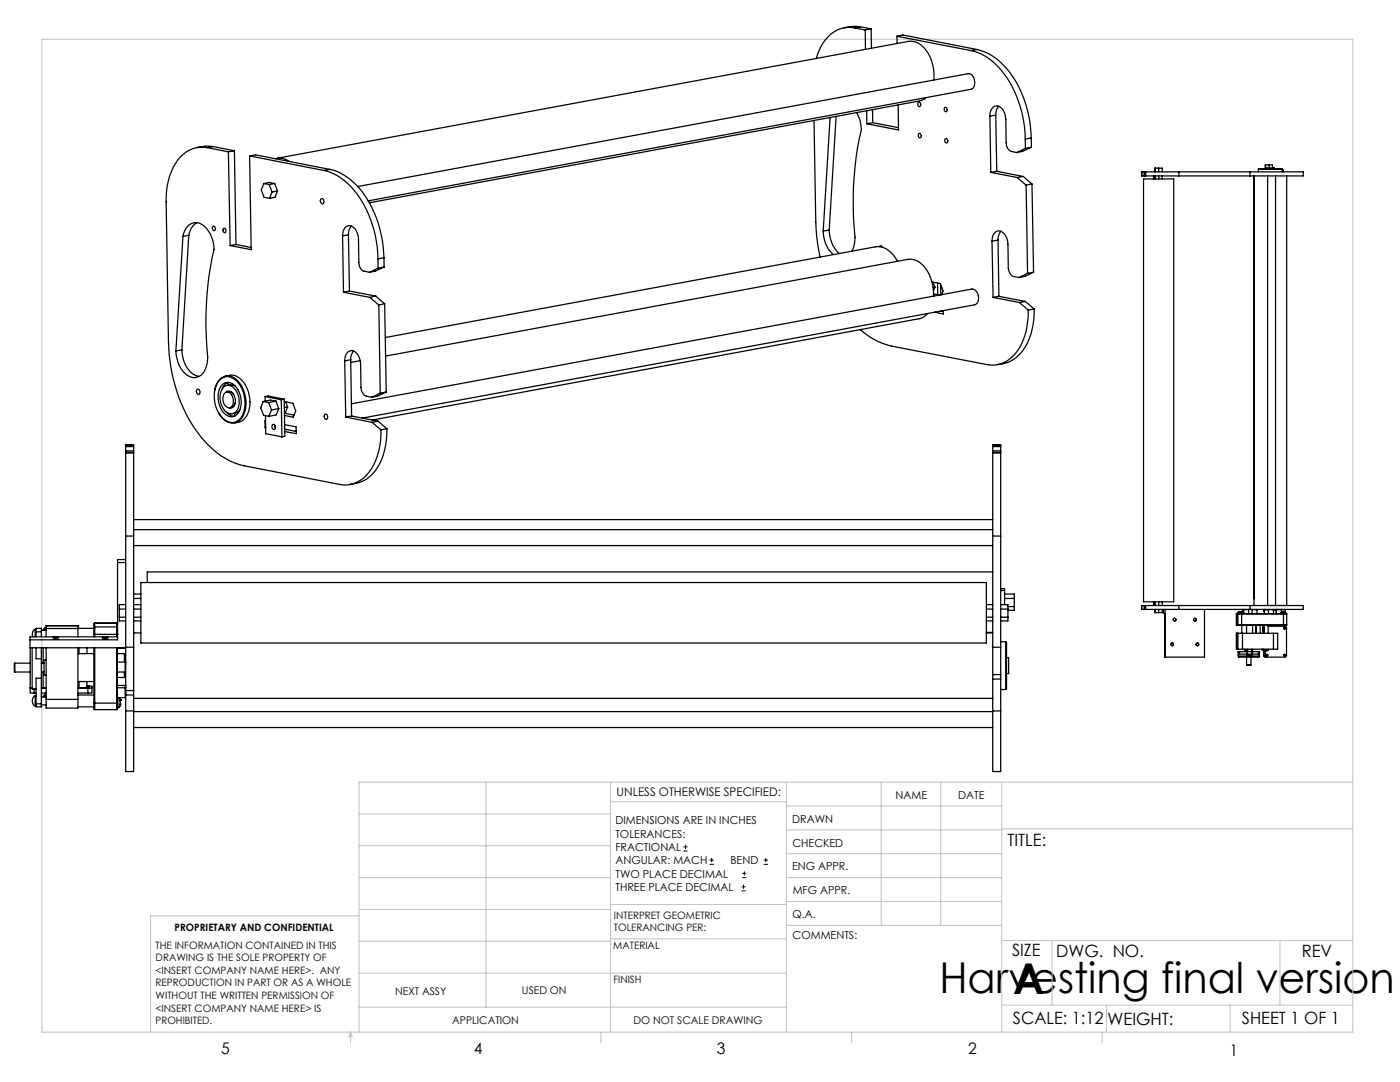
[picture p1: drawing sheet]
<svg xmlns="http://www.w3.org/2000/svg" width="279mm" height="216mm" viewBox="0 0 279 216" stroke-linecap="round" stroke-linejoin="round" font-family="sans-serif">
<g fill="none" stroke="#000" stroke-width=".2">
<path d="M136.4 169.8h.8M136.4 169h.8M136.8 168.6v.8M141.6 172.5h.9M141.6 171.6h.9M142 171.2v.8M148 177.8h.8M148 177h.8M148.1 175.1h.8M148.1 174.3h.8M148.4 176.5v.8M148.6 173.9v.8"/>
<path d="M152.4 172.5h.8M152.4 171.6h.8M152.8 171.2v.8"/>
</g>
<g fill="none" stroke="#c0c0c0" stroke-width=".2">
<path d="M8.4 7.8h261.6v198.2h-261.6zM97 156.1v44.9M121.8 156.1v49.9M121.8 160h35.2M157 156.1v49.9M175.9 156.1v28.5M187.7 156.1v28.5M199.9 156.1v49.9M270 156.1h-198.4v49.9M71.6 175.1h50.2M71.6 168.8h50.2M71.6 162.4h50.2"/>
<path d="M157 170.4h42.9M157 165.6h42.9M157 160.8h42.9M157 175.1h42.9M157 179.9h42.9M199.9 165.4h70.1M71.6 194.2h85.4M71.6 187.8h50.2M71.6 181.5h50.2M71.6 182.7h-41.5v23.3M121.8 187.3h35.2M121.8 180.5h35.2"/>
<path d="M157 184.6h42.9M199.9 187.7h70.1M210 187.7v12.9M255.4 187.7v12.9M70 206v2.1M70 206l.3 .8h-.7zM71.6 201h85.4M119.9 206v2.1M170 206v2.1M199.9 200.6h70.1M220 206v2.1M220.8 200.6v5.4"/>
<path d="M245.5 200.6v5.4"/>
</g>
<g fill="none" stroke="#000" stroke-width=".25">
<path d="M170.6 5.6a6.1 6.1 0 0 0-6.5 3.1l-.8 1.7-.4 1.3M170.6 5.6l2.1 .4M171.7 5.4a7.3 7.3 0 0 0-3.2 .1M171.7 5.4l-1.1 .2M171.7 5.4l2.1 .4M172.7 6v3.8M173.8 5.8l-1.1 .2M173.8 5.8l.1 3.8M179 7.2v1.5M179 7.2l14.8 2.9M179 7.2l1.2-.2 14.8 2.9M184.8 19.5l-.7 .5-.6 .1-109.8 20.4"/>
<path d="M186.4 15.9a7.8 7.8 0 0 0-3.3-7.4l-1-.2h-.8l-125.9 23.3M193.8 10.1a11.9 11.9 0 0 1 7.2 5.6 23.4 23.4 0 0 1 3.6 12.1M195 9.9a11.8 11.8 0 0 1 7.2 5.6 22.9 22.9 0 0 1 3.6 12M195 9.9l-1.2 .2M41.4 29.5a6.3 6.3 0 0 0-6.9 3.9 14.7 14.7 0 0 0-1.3 6.9l.4 28a30.6 30.6 0 0 0 8 20.6 14.5 14.5 0 0 0 7.2 4.1l19 3.7a6.3 6.3 0 0 0 6.8-4l.7-1.8a14.3 14.3 0 0 0 .7-5.1M41.4 29.5l4.2 .8M42.5 29.2a6.8 6.8 0 0 0-3.2 .3M42.5 29.2l-1.1 .3M42.5 29.2l4.3 .9M45.6 30.3l.3 18.7M46.8 30.1l-1.2 .2M46.8 30.1l.3 18.7"/>
<path d="M49.8 31.1l.3 18.7-4.2-.8M49.8 31.1l14.8 2.9M49.8 31.1l1.2-.2 14.8 2.9M52.7 36.6l-.6 1.3 .6 1.5 1.1 .2M52.7 36.6l1 .2M52.7 36.6l1.1-.2 1 .2M53.7 36.8l.6 1.5M54.3 38.3l-.5 1.3M54.8 36.6l-1.1 .2M54.8 36.6l.6 1.5M55 31.7l.2-.1a3.2 3.2 0 0 1 2.5 .6M55.4 38.1l-.5 1.3-1.1 .2"/>
<path d="M55.4 38.1l-1.1 .2M64 39.7a.5 .5 0 0 1 .6 .4 .5 .5 0 0 1-.3 .6l-.3-.4zM64.6 34a12.9 12.9 0 0 1 8.4 7.5 23.3 23.3 0 0 1 2.4 10.1M65.8 33.8a12.3 12.3 0 0 1 7.8 6.5 24 24 0 0 1 3 11.1M65.8 33.8l-1.2 .2M71.4 37.2l121.8-22.5a1.68 1.68 0 0 1 1.3 2.3 .98 .98 0 0 1-.7 .8l-120.3 22.3M162.5 24l.3 20.3 .4 4.2 .5 2.8M165.7 23.4l-1.4 22.7M166.9 23.2l-1.4 22.7M171 22.4l.1 .2a6.1 6.1 0 0 1 .4 5.1 69.6 69.6 0 0 0-.9 20.3l-.2 1.2-.4 .9M173 22.1v2.6M174.1 21.9l.1 2.6"/>
<path d="M174.2 24.5l-1.2 .2M174.2 24.5l5.1 1M179.2 20.9l.1 5-6.3-1.2M183.2 20.5a.42 .42 0 0 1 .5 .3 .42 .42 0 0 1-.3 .5l-.2-.3zM183.3 26.7a.43 .43 0 0 1 .6 .2 .43 .43 0 0 1-.2 .6l-.4-.2zM188.5 21.5a.4 .4 0 0 1 .5 .3 .4 .4 0 0 1-.4 .5l-.2-.5zM188.6 27.7a.44 .44 0 0 1 .6 .3 .44 .44 0 0 1-.3 .5l-.3-.3zM197.6 23.2a1.65 1.65 0 0 1 1.5-2.1 2.71 2.71 0 0 1 1.6 2.7l.1 4.7a1.72 1.72 0 0 0 1.1 1.7l1 .2M197.6 23.2l.1 11.2M197.7 34.4l5.3 1M198.7 23l-1.1 .2M198.7 23l.2 11.2"/>
<path d="M198.9 34.2l-1.2 .2M198.9 34.2l5.3 1M199.3 21.2l-.5 .9-.1 .9M203 35.4l1.8 1.5M204.2 35.2l-1.2 .2M204.2 35.2l1.8 1.5M204.6 27.8v1.8M204.6 29.6l-1.7 .8M204.8 36.9l.3 17.6M205.8 27.5l-1.2 .3M205.8 27.5v1.9M205.8 29.4l-1.2 .2"/>
<path d="M205.8 29.4l-1.7 .8-1.2 .2M206 36.7l-1.2 .2M206 36.7l.3 17.6M227.9 34.3v.8M228.2 35.7h6v84.4h-6zM228.4 34.3v.8M228.5 34.3v.8M228.6 34.3h6.7M228.6 35.1h6.7M228.6 34.3h-.8v.8h.8M228.6 34.3v.8M230.2 35.1v.6"/>
<path d="M230.5 34.3v-.8h1.5v.8M230.5 35.1v.6M230.5 33.5v.8M231.2 33.5v.8M231.2 35.1v.6M232 35.1v.6M235.3 34.3v.8M235.3 34.3h14.2M235.3 35.1h14.2M249.5 34.3h10.6v.8h-10.6M249.5 34.3v.8M250.2 35.1l.1 84.4"/>
<path d="M250.3 35.1v85.7M251.1 33.8h4.8M251.1 33.8v.5M252.6 32.9v.8M252.7 33.7v-.2h1.6v.2M253 35.1v85.7M253.3 32.9v.6M254 33.5v-.6h-1.5v.8M254.6 35.1v85.7M255.9 33.8v.5M255.9 33.9h.2v.4M256.8 35.1v85.7"/>
<path d="M36.5 47.2a2.77 2.77 0 0 1 3-2.8 5.4 5.4 0 0 1 3.2 5.3 70.5 70.5 0 0 0-1.3 22.2 3.4 3.4 0 0 1-2.4 3.5 4 4 0 0 1-3.6-3.5l-.3-1.9M36.5 47.2l-1.4 22.8M37.7 47l-1.2 .2M37.7 47l-1.4 22.8M39.3 44.4l-.3 .2a3.5 3.5 0 0 0-1.3 2.4M42.5 45.1a.42 .42 0 0 1 .5 .4 .42 .42 0 0 1-.4 .5l-.2-.5zM44.7 45.5a.42 .42 0 0 1 .4 .4 .42 .42 0 0 1-.4 .5l-.2-.5zM47.1 48.8l-1.2 .2M47.1 48.8l3 .6M68.4 47.1a1.6 1.6 0 0 1 1.5-2.1 2.62 2.62 0 0 1 1.6 2.7l.1 4.7a1.72 1.72 0 0 0 1.1 1.7l1 .2M68.4 47.1l.1 11.2M68.5 58.3l5.3 1"/>
<path d="M69.5 46.8l-1.1 .3M69.5 46.8l.2 11.3M69.7 58.1l-1.2 .2M69.7 58.1l5.3 1M70.1 45.1l-.5 .9-.1 .8M73.8 59.3l1.8 1.6M75 59.1l-1.2 .2M75 59.1l1.8 1.5M75.4 51.6l.1 1.9M75.5 53.5l-1.8 .8M76.6 51.4l-1.2 .2M76.6 51.4l.1 1.9"/>
<path d="M76.7 53.3l-1.2 .2M76.7 53.3l-1.8 .8-1.2 .2M164.3 46.1a6.2 6.2 0 0 0 2 4.7M165.5 45.9a6.4 6.4 0 0 0 2 4.7M165.5 45.9l-1.2 .2M175.5 49.2l.3-.2 .2 .3M179.1 52.1a4.8 4.8 0 0 0-4.2-2.9l-98 18.1M186 56.3l1.6 .3 .6 1.5-.3 .7M186.2 56.3l.4 1M186.3 58.6l1.2 .3M186.4 59.1a8.7 8.7 0 0 0-2.9-6.8 3.3 3.3 0 0 0-2.3-.5l-104.2 19.2M186.6 57.3l-.3 .8"/>
<path d="M186.6 57.3l-.4 .1M187.1 56.5v2.3M187.7 56.7v2.1M187.8 56.9v.5h.2M198 48.1a1.56 1.56 0 0 1 1.8-1.9l.9 .8 .4 1.3 .1 5.1a1.85 1.85 0 0 0 1.1 1.8l1 .2M198 48.1l.2 11.2M198.2 59.3l5.2 1.1M199.2 47.9l-1.2 .2M199.2 47.9l.2 11.2M199.4 59.1l-1.2 .2M199.4 59.1l5.2 1M199.8 46.1l-.5 .9-.1 .9"/>
<path d="M205.1 54.5l-1.8 .9M206.3 54.3l-1.2 .2M206.3 54.3l-1.8 .8-1.2 .3M36.3 69.8a5.7 5.7 0 0 0 2.6 5.1l.8 .2M36.3 69.8l-1.2 .2M39.3 77.8a.5 .5 0 0 1 .6 .3 .5 .5 0 0 1-.3 .6l-.4-.4zM42.9 77.9a3.1 3.1 0 0 1 2.5-2.9 4 4 0 0 1 3.3 3.1 5.8 5.8 0 0 1-.7 5.6 2.53 2.53 0 0 1-4-.8l-.3-.4M43.8 75.9a2.28 2.28 0 0 1 3.6 .3 6.4 6.4 0 0 1 .6 7.2 2.37 2.37 0 0 1-3.9-.3 6.4 6.4 0 0 1-.6-6.8zM44.4 76.7a1.84 1.84 0 0 1 2.8 .6 4.3 4.3 0 0 1-.1 5.6 2.1 2.1 0 0 1-3-1.4 4.2 4.2 0 0 1 .3-4.8zM44.7 77.2a1.68 1.68 0 0 1 2.5 .9 3.4 3.4 0 0 1-.4 4.3 1.77 1.77 0 0 1-2.5-1.3 3.6 3.6 0 0 1 .4-3.9zM44.7 76.9v.3M44.8 78.5a.95 .95 0 0 1 1-.2 .95 .95 0 0 1 .6 .8 1.57 1.57 0 0 1-.6 2.3 1.8 1.8 0 0 1-1-2.9z"/>
<path d="M45 75a3.2 3.2 0 0 1 4.1 2.1 5.8 5.8 0 0 1-.5 6.6 3 3 0 0 1-1.8 .7M45.1 78.3a1.16 1.16 0 0 1 1.2-.1 1.16 1.16 0 0 1 .6 1.1 1.55 1.55 0 0 1-.9 2.2l-.4-.1M45.2 78.2h.8l.6 .5M45.3 76.9a1.86 1.86 0 0 1 1.7 .2M45.5 76.3l-.8 .6-.4 .7M45.5 76.3l.1 .5M46.5 76.7v.2M52.9 79.1l3.2 .7M52.9 79.1v.9M52.9 79.1l.6-.1 3.2 .7M56.1 79.8l.2 7.4M56.7 79.7l.1 7.4-.5 .1"/>
<path d="M56.7 79.7l-.6 .1M68.8 72a1.64 1.64 0 0 1 1.5-2 2.62 2.62 0 0 1 1.7 2.6v4.7a1.85 1.85 0 0 0 1.1 1.8l1.1 .2M68.8 72l.2 11.2M70 71.8l-1.2 .2M70 71.8l.2 11.2M70.6 70.1l-.5 .8-.1 .9M71.9 72l-1.9 .3M75.6 60.9l.3 17.6M75.9 78.5l-1.7 .8M76.8 60.6l-1.2 .3M76.8 60.6l.3 17.6M77.1 78.2l-1.2 .3"/>
<path d="M77.1 78.2l-1.7 .9-1.2 .2M185.1 62.5a2.62 2.62 0 0 1-1.7 1.1l-109.1 20.2M187.7 62.1l.6 .1M187.8 62.1h.1M188.3 61.9v.8l-1.8-.4M203.4 60.4l1.8 1.5M204.6 60.1l-1.2 .3M204.6 60.1l1.8 1.6M205.2 61.9a12.4 12.4 0 0 1-3.4 9.5 5.6 5.6 0 0 1-4.9 1.3l-19.8-3.9a14 14 0 0 1-5.4-3M206.4 61.7a12.4 12.4 0 0 1-3.4 9.5 6.8 6.8 0 0 1-4 1.6M206.4 61.7l-1.2 .2M25.1 90.4v16.6"/>
<path d="M25.1 90.4v-1.6h1.6v1.6M25.1 90.4h1.6M25.1 90.3h1.6M25.1 90h1.6M25.1 89.1h1.6M25.1 88.8h1.6M26.7 90.4v16.6M45.2 82.3l.7 .5 .8 .3M45.5 82.5h.4M45.9 82.5l.1 .3M46.9 82.5v.5M47 80.4l-.4 .7-.8 .3"/>
<path d="M47.9 81.7a1.53 1.53 0 0 1-1.5 .8M52.5 80.1l-.5 1.3 .6 1.5 1.1 .2M52.5 80.1l1.1 .2M53 82.9v3.6l3.3 .7M53 84h-.1v1.3h.1M53.6 80.3l.6 1.5M54.2 81.8l-.5 1.3M54.4 84.8a.5 .5 0 0 1 .6 .3 .5 .5 0 0 1-.4 .6l-.3-.4zM54.9 84.9l.1 .5M54.9 85.3h.1M55.1 80l.5 1.5M55.1 80l-1.1-.2-1.5 .3"/>
<path d="M55.1 80l-1.5 .3M55.6 81.5l-.5 1.3-1.4 .3M55.6 81.5l-1.4 .3M56.7 80.2l1.8 .3 .5 1.5-.5 1.3-1.7-.4M56.8 84.7l2.3 .5v1.3l-2.3-.4M56.8 85.7l2.3 .4M56.9 82.5h-.1M56.9 82.5l1.8 .3M57 80.2l.4 1M57.4 81.2l-.5 1.3M57.4 81.2l-.6 .1M59.1 85.9l-.2 .2"/>
<path d="M64.8 82.7a.52 .52 0 0 1 .6 .3 .52 .52 0 0 1-.2 .7l-.4-.2-.1-.4zM69 83.2l5.3 1.1M70.1 80.6l123.9-22.9a1.75 1.75 0 0 1 1.3 1.4 1.75 1.75 0 0 1-.8 1.7l-122.2 22.6M70.2 83l-1.2 .2M70.2 83l5.2 1M74.3 84.3l1.7 1.5M75.4 84l-1.1 .3M75.4 84l1.8 1.5M77.2 85.5a12.9 12.9 0 0 1-2.9 9.1 6.6 6.6 0 0 1-4.5 2.1M77.2 85.5l-1.2 .3M198.1 90.4v16.6M198.1 90.4v-1.6h1.6v1.6"/>
<path d="M198.1 90.4h1.6M198.1 90.3h1.6M198.1 90h1.6M198.1 89.1h1.6M198.1 88.8h1.6M199.7 90.4v16.6M23.5 112.3h1.6M25.1 111.7h-1.6v16h-17.5M25.1 107v34.9M25.1 107h1.6M26.7 105.7h171.4M26.7 108.9h171.4"/>
<path d="M26.7 103.7h171.4M26.7 119.4h1.4M26.7 118.5h1.4M26.7 107v34.9M28.1 116.2h168.7v12.1h-168.7zM198.1 114.1h-168.7v2.1M198.1 107h1.6M198.1 107v34.9M199.7 117.8h.8M199.7 117.5h.8v3.1M199.7 107v34.9M200.5 119.4h1.9"/>
<path d="M200.5 118.5h1.9v3.3h-1.2M3 132.3l-.1 .1 .1 1.7M3 132.3v1.8M3 134.1h3M3 132.3h3M6 129.3v8M6 137.3h.1M6 137.3h.4M6 137.3v1h.8M6.4 129.3v8.2h.8M6.8 138.3h.4M6.8 137.5v.8"/>
<path d="M7 125.6a1 1 0 0 0-.4 1.5M7 125.6h.1M7 138.9a1.15 1.15 0 0 0 0 1.9M7 138.9h.1M7 125.6v1.5M7 138.9v2M7 125.6h.2M7 138.9h.2M7.2 126.1v-.7h1.1v.7M7.2 129.3v2.1h1.1M7.2 126.1v1M7.2 126.1h1.1"/>
<path d="M8.3 131.4v3.9M8.3 137.3h.3M8.3 125.8h.9M8.3 134.1h.5M8.3 132.3h.5M8.3 139.1h.9M8.3 126.1v1M8.3 129.3v2.1M8.3 135.3v5.1M8.3 135.3h-1.1v5.1M8.3 137.3h.9M8.3 138.3h.9"/>
<path d="M8.6 137.3h.6M8.6 129.3v3M8.6 134.1v3.2M9 125.3l-.4 .5M9 125.3h.1M9 138.6l-.2 .1-.2 .4M9 138.6h.1M9 125.3v.5M9 138.6v.5M9 125.3h.2M9 138.6h.2M9.2 125.4v1.6"/>
<path d="M9.2 139.6v1.7h6.4v-1.7M9.2 124.8h.1M9.2 131.7h-.4v3h.4M9.2 124.8h6.4M9.2 125.4h6.4M9.2 124.8v.6M9.2 129.3v10.3M9.2 139.6h6.4M10.6 127.5l1.1 .1zM10.6 127.1l1.1 .1zM15.6 125.4v1.7M15.6 124.8h.1"/>
<path d="M15.6 125.4h3.1M15.6 137.3h.2M15.6 136h3.1M15.6 130.4h3.1M15.6 138.7h3.1M15.6 124.8v.6M15.6 129.3v10.3M15.6 137.3h1.9M15.6 138.3h1.9M15.8 129.3v1.1M15.8 136v1.3M17.2 137.3h.7z"/>
<path d="M17.4 136.9h.9v1.4h-.8M17.4 136v1.2l-1.6 .1M17.4 129.3v1.1M17.5 137.3v1M18.3 137.3h-.8M18.7 125.3v1.2M18.7 126.5l.2 .1M18.7 126.5v.6M18.7 129.3v11M18.9 124.4l-.2 .1v.8M18.9 125.1v1.5M18.9 125.1l-.2 .2"/>
<path d="M18.9 124.4h.1M18.9 124.4h4.4M18.9 125.1h4.4M18.9 126.6h4.4M18.9 124.4v.7M18.9 126.6v.5M18.9 129.3v11M20.4 127.5h1.1zM20.4 127.2h1.1zM23.3 124.4h.1M23.3 125.1l.1 .1M23.3 125.1v1.5"/>
<path d="M23.3 124.4v.7M23.3 126.6v.5M23.3 129.3v11M23.4 125.2v1.3M23.4 126.5l-.1 .1M23.4 126.5h.1M23.4 125.5h.1M23.4 137.2h1.6M23.4 139.2h.3M23.4 130.4h1.4M23.4 139.2h1.6M23.4 134.1h1.6"/>
<path d="M23.4 132.1h1.6M23.4 135.2h1.4M23.4 136.8h1.6M23.4 124.7h.1M23.4 124.4v.8M23.4 126.5v.6M23.4 129.3v11M23.5 127.1h-17.5v2.2h19.1M23.5 139.2h.2M23.5 139.2v2M23.5 139.2h.1M23.7 139.2l.3 .4"/>
<path d="M23.7 139.2l.3 .5M23.8 123.2h1.3M23.8 121.5h1.3M24 139.7v.2M24 139.7h.1M24 139.9v.1M24 139.2v.5M24.8 130.4h.1M24.8 134.1v1.1M24.8 130.4v1.7M24.8 130.4l.3 .3M25 129.3h.1"/>
<path d="M25 137.2h.1M25 137.2v2M25 132.1h.1M25 132.1v2M25 136.8h.1M25 136.8v.4M25 137.2l.1 .1M25 132.1l.1 .1M25 136.8l.1 .1M25.1 139.1l-.1 .1M25.1 138.7h1.6M25.1 134l-.1 .1"/>
<path d="M25.1 135l-.3 .2M25.1 120.6h-1.3v3.3h1.3M25.1 129.2h1.6M25.1 137.8h1.6M25.1 138.3l-.1 .1M26.7 126.3h1.4M26.7 139.3h171.4M26.7 123.2h1.4M26.7 121.5h1.4M26.7 120.6h1.4M26.7 123.9h1.4M196.8 126.2h1.3"/>
<path d="M196.8 126.3h1.3M196.8 123.2h1.3M196.8 121.5h1.3M196.8 120.6h1.3M196.8 123.9h1.3M198.1 129.2h1.6M198.1 134.6h1.6M198.1 135.5h1.6M199.7 137.6h1M199.7 128.1h1M199.7 123.2h1.5M199.7 121.5h1.5"/>
<path d="M199.7 120.6h1.5v3.3h-1.5M200.7 128.1v9.5M200.7 128.1l.2 .1v9.2l-.2 .2M200.9 131.2h.4v3.2h-.4M201.2 121h1.2M227.9 120.8v.8M228.4 120.8v.8M228.6 120.8v.8M228.6 120.8h6.7M228.6 121.6h6.7M228.6 120.8h-.8v.8h.8M230.2 120.1v.7"/>
<path d="M230.5 121.6v.6h1.5v-.6M230.5 120.1v.7M230.5 121.6v.6M231.2 120.1v.7M231.2 121.6v.6M232 120.1v.7M232.2 121.6v.8h.3M232.5 121.6v9.5h7.9v-9.5M233.9 128.3a.27 .27 0 0 1 .3 .3 .27 .27 0 0 1-.3 .2M234.4 123.4a.28 .28 0 0 1 .3 .2 .28 .28 0 0 1-.3 .3M235.3 120.8v.8M235.3 120.8h14.2"/>
<path d="M235.3 121.6h14.2M238.4 123.4a.28 .28 0 0 1 .3 .2 .28 .28 0 0 1-.3 .3M238.9 128.3a.27 .27 0 0 1 .3 .3 .27 .27 0 0 1-.3 .2M246.8 124.7l.4 .1M246.8 129.5h.1M246.8 126.4h.1M246.8 124.7h.1M246.8 122.5h.1M246.8 122.5v2.2M246.8 126.4v3.1M246.8 124.7h.3M246.8 122.5h.3"/>
<path d="M246.8 129.5h.3M246.8 126.4h.3M246.9 122.4h.4M246.9 122.4h.1M247.1 124.7h.7M247.1 124.7l.1 .1M247.1 122.5h.7M247.1 129.5h.9M247.1 126.4h.9M247.1 122.5v2.2M247.1 126.4v3.1M247.1 122.4l-.3 .1"/>
<path d="M247.1 122.4h.7M247.1 122.4v.1M247.2 124.8h.6M247.2 122.1l-.3 .3M247.2 130.9v.2h4v-.2M247.2 122.1h.1M247.2 122.1h.3M247.3 122.4h.5M247.3 122.4h.1M247.4 130h-.3v.9h4.3v-.9h-.3M247.4 130v.5h2.5M247.4 130h1.4"/>
<path d="M247.5 122.1l-.2 .3M247.5 122.1h.1M247.5 122.1h.3M247.8 122.1v.3M247.8 122.1h.1M247.8 124.7v.1M247.8 122.4v.1M247.8 122.4h.1M247.8 122.1h.2M247.8 122.4h.4M247.8 122.4h8.4M247.8 122.5v2.2"/>
<path d="M247.8 124.7h8.4M247.8 124.8h8.4M247.8 122.5h8.4M247.8 124.8v1.6M248 122.1h.1M248 121.6h.2M248 121.6v.5M248 126.4v3.1M248 129.5h6.1M248 126.4h6.1M248 122.1l.2 .3M248 121.6h.1"/>
<path d="M248.2 121.6h1M248.2 121.6v.6M248.2 122.4h.1M248.2 121.6h.1M248.5 129.5v.3h.5M248.7 129.8v.2M248.8 132.6h.9M248.8 124.8v1.6M248.8 129.8v.2M248.8 131.1v1.5M248.8 130h1.1M248.8 130l.1 .6"/>
<path d="M248.9 130.6l.5 .3M248.9 130.6h.5M249 129.5v.5M249.1 121.6h.1M249.2 121.6v.8M249.4 130.6v.3M249.4 130.6h.5M249.5 120.8h10.6v.8h-10.6M249.5 120.8v.8M249.7 131.1v1.5M249.8 129.5v.5M249.9 130.6l-.5 .3"/>
<path d="M249.9 121.6h1M249.9 121.6v.8M249.9 130.5v.1M249.9 121.6h.1M249.9 130h1.2M249.9 130v.5M250 129.5v.3h-.2M250 124.8v1.6M250.6 124.8v1.6M250.7 124.8v1.6M250.8 121.6h.1M250.9 121.6v.8"/>
<path d="M251.1 130v.5h-1.2M251.5 124.8v1.6M251.9 129.6l.3 .3M251.9 129.6h.3M251.9 129.5v.1M252 124.8v1.6M252.2 129.6l.5 .3M252.2 129.6h.5M252.2 129.5v.1M252.2 130.7l.2 .4h.2M252.2 125.4v1M252.2 129.7v1"/>
<path d="M252.2 130.7h.1M252.2 130.7l.1 .3 .3 .1M252.2 125.2v.2zM252.2 121.6v.4h.1M252.2 129.8v.9M252.3 124.8v1.6M252.3 121.6v.8M252.4 130.7l.2 .4h.3l-.3-.1zM252.4 130.7h.1M252.4 121.6l-.1 .1h.9M252.4 129.8v.9M252.6 131.1h.1"/>
<path d="M252.7 129.6v.3M252.7 129.6h.5M252.7 130.6v.2M252.8 130.6v.2M252.8 130.6a.16 .16 0 0 1 .2 .1 .16 .16 0 0 1-.2 .2M253.1 125h3.3l.3 .1 .1 5.8-.4 .2h-3.8M253.1 124.8v1.6M253.2 129.6l-.5 .3M253.2 121.6h.9M253.2 121.6v.8M253.2 129.5v.1M253.2 121.6h.1"/>
<path d="M254.1 121.6h.1M254.1 126.4h.9v3.1h-.9M254.1 121.7h.6M254.1 121.6v.8M254.1 126.4v3.1M254.6 121.6l.1 .1M254.7 121.6h.1M254.7 121.7v.7M254.7 121.6h1M254.7 121.6v.8M254.8 121.6h-.1M255.6 122.4h.5"/>
<path d="M255.6 122.4h.1M255.7 121.6h.1M255.7 121.6h.8M255.7 121.6v.6M255.9 122.1h.1M255.9 122.1l-.3 .3M255.9 122.1h.2M256.1 122.1h.1M256.1 122.1v.3M256.1 122.1h.2M256.1 122.4h.5M256.2 124.7v.1"/>
<path d="M256.2 122.4v.1M256.2 122.4h.6M256.2 124.7h.6M256.2 122.5h.6M256.2 122.5v2.2M256.3 130.6v.2zM256.3 125.2v.3M256.3 125.3v.1M256.3 122.1l.3 .3M256.3 122.1h.1M256.4 130.6l.1 .1-.1 .2M256.4 125.2l.1 .1-.1 .2"/>
<path d="M256.4 122.1h.1M256.5 121.6h.1M256.5 121.6v.6M256.6 122.4h.1M256.8 124.7l-.6 .1M256.8 122.4v.1M256.8 122.5v2.2M7 140.9h.2M7.2 140.4v.6h1.1v-.6M7.2 140.4h1.1M8.3 140.7h.9M15.6 141h3.1"/>
<path d="M18.7 140.3v1.2l.2 .1M18.7 140.3h.2M18.9 140.3v1.3M18.9 141.6h4.4M18.9 140.3h4.4M23.3 140.3v1.3M23.4 140.3l-.1 1.3M23.4 140.3h-.1M23.4 141.2h.1M23.8 141l-.3 .2M24 140.7l-.2 .3M24 140.7v.1"/>
<path d="M24 140v.7M24 140.5h.1M24 140.8l-.1 .1M25.1 141.9v12.1h1.6v-12.1M25.1 141.9h1.6M26.7 142h171.4M26.7 145.2h171.4M198.1 141.9v12.1h1.6v-12.1M198.1 141.9h1.6"/>
<circle cx="233.9" cy="128.6" r=".28"/>
<circle cx="234.4" cy="123.7" r=".28"/>
<circle cx="238.5" cy="123.7" r=".28"/>
<circle cx="239" cy="128.6" r=".28"/>
<circle cx="252.9" cy="130.7" r=".16"/>
<circle cx="256.4" cy="130.7" r=".16"/>
<circle cx="256.4" cy="125.4" r=".16"/>
</g>
<g font-size="8.5">
<text x="187.5" y="198.1">Harvesting final version</text>
<text x="202.2" y="198.3">A</text>
</g>
<g font-size="3.4">
<text x="201.1" y="168.8">TITLE:</text>
<text x="202" y="190.8">SIZE</text>
<text x="210.8" y="190.9">DWG. NO.</text>
<text x="259.8" y="191">REV</text>
<text x="202.1" y="204.4">SCALE: 1:12</text>
<text x="221" y="204.5">WEIGHT:</text>
<text x="247.8" y="204.4">SHEET 1 OF 1</text>
</g>
<g font-size="3.2">
<text x="44.2" y="210.4">5</text>
<text x="94.6" y="210.3">4</text>
<text x="143.1" y="210.4">3</text>
<text x="193.2" y="210.3">2</text>
<text x="245.4" y="210.6">1</text>
</g>
<text font-size="2.4" x="123.1" y="158.9">UNLESS OTHERWISE SPECIFIED:</text>
<g font-size="2.2">
<text x="178.7" y="159.4">NAME</text>
<text x="191.2" y="159.4">DATE</text>
<text x="122.8" y="164.5">DIMENSIONS ARE IN INCHES</text>
<text x="122.8" y="167.1">TOLERANCES:</text>
<text x="158.1" y="164.2">DRAWN</text>
<text x="122.8" y="169.8">FRACTIONAL</text>
<text x="122.8" y="172.5">ANGULAR: MACH</text>
<text x="145.8" y="172.5">BEND</text>
<text x="158.1" y="173.7">ENG APPR.</text>
<text x="158.2" y="169.1">CHECKED</text>
<text x="122.8" y="175.1">TWO PLACE DECIMAL</text>
<text x="122.8" y="177.8">THREE PLACE DECIMAL</text>
<text x="158.2" y="178.4">MFG APPR.</text>
<text x="158.2" y="183.2">Q.A.</text>
<text x="158.2" y="187.4">COMMENTS:</text>
</g>
<g font-size="2.1">
<text x="78.8" y="198.5">NEXT ASSY</text>
<text x="104.2" y="198.4">USED ON</text>
<text x="90.2" y="204.3">APPLICATION</text>
<text x="126.4" y="204.3">DO NOT SCALE DRAWING</text>
</g>
<g font-size="2">
<text x="34.8" y="185.7">PROPRIETARY AND CONFIDENTIAL</text>
<text x="122.5" y="183.3">INTERPRET GEOMETRIC</text>
<text x="122.5" y="185.9">TOLERANCING PER:</text>
<text x="31.1" y="189.3">THE INFORMATION CONTAINED IN THIS</text>
<text x="31.1" y="191.8">DRAWING IS THE SOLE PROPERTY OF</text>
<text x="122.4" y="189.4">MATERIAL</text>
<text x="31.1" y="194.3">&lt;INSERT COMPANY NAME HERE&gt;. ANY</text>
<text x="31.1" y="196.8">REPRODUCTION IN PART OR AS A WHOLE</text>
<text x="122.4" y="196.2">FINISH</text>
<text x="31.1" y="199.4">WITHOUT THE WRITTEN PERMISSION OF</text>
<text x="31.1" y="201.9">&lt;INSERT COMPANY NAME HERE&gt; IS</text>
<text x="31.1" y="204.4">PROHIBITED.</text>
</g>
</svg>
